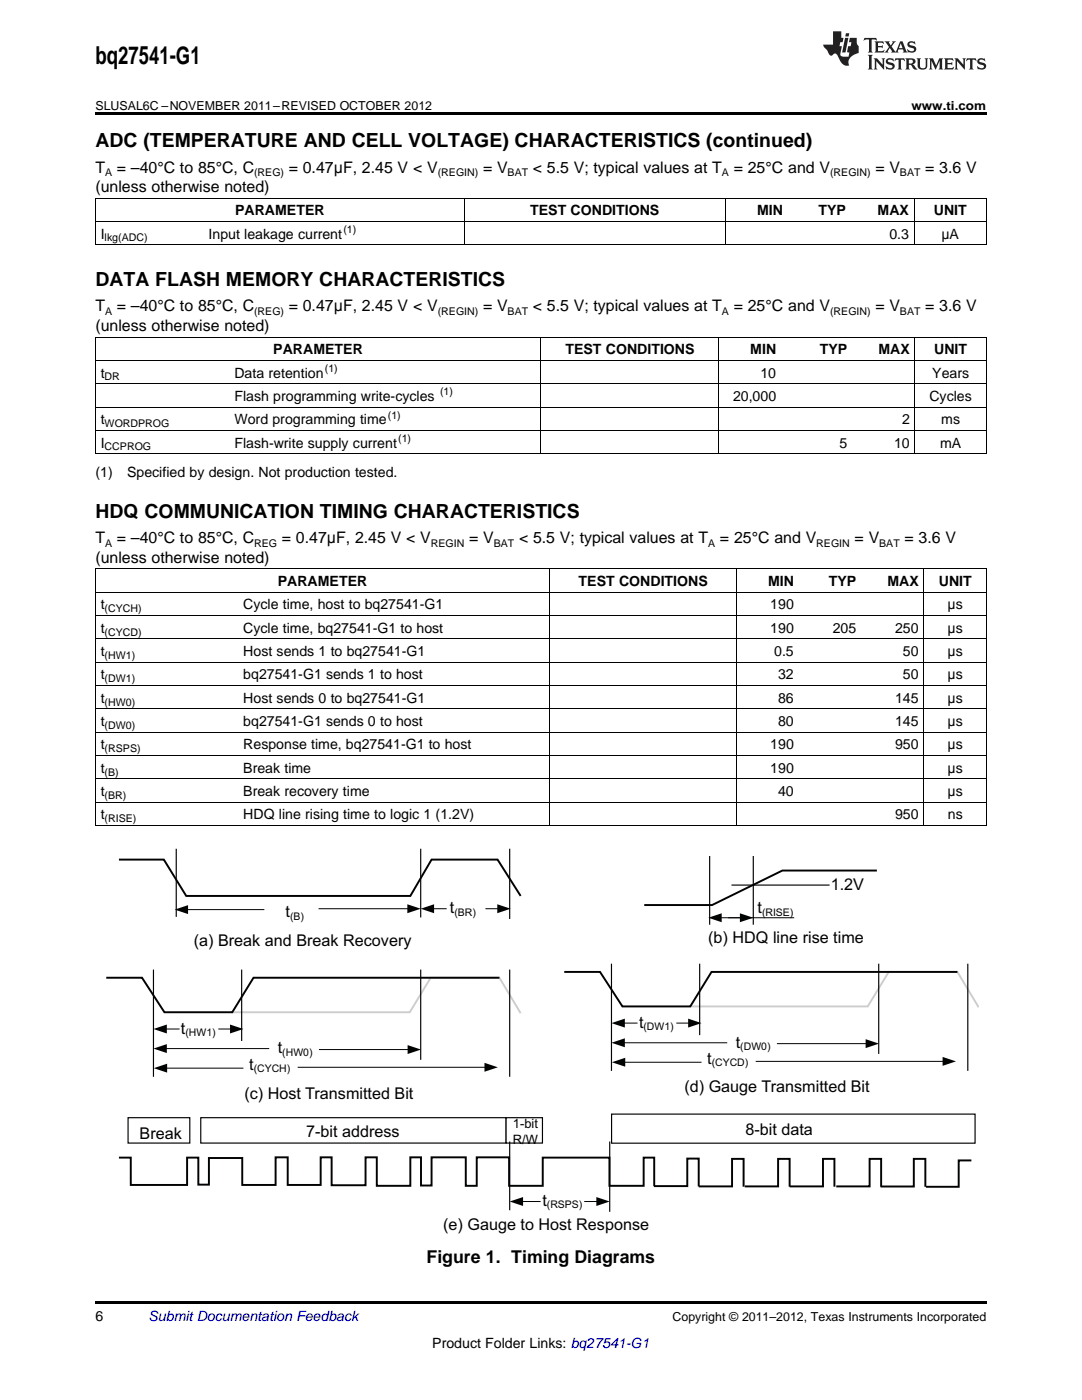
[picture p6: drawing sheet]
<svg xmlns="http://www.w3.org/2000/svg" width="216mm" height="279mm" viewBox="0 0 216 279" stroke-linecap="round" stroke-linejoin="round" font-family="sans-serif">
<path d="M23.7 171.6h9l4.5 7.2h44.7l4.2-7.2h13.2l4.6 7.2M23.7 231h2.4v5.5h11.2v-5.5h2.3v5.4h2.1v-5.3h6.6v5.4h6.7v-5.5h2.4v5.5h6.6v-5.5h2.2v5.5h6.7v-5.5h2.3v5.7h6.7v-5.7h2.1v5.6h2.1v-5.6h6.8v5.7h2.2v-5.7h6.5v5.7h6.7v-5.7h13.3v5.7h6.8v-5.7h2.1v5.7M130.5 236.7h6.6v-5.5h2.3v5.6M193.8 231.6h-2.5v5.2h-6.5" fill="none" stroke="#010202" stroke-width=".39"/>
<path d="M46.3 202h35.5l4.1-6.9h13.8l4.2 7.1" fill="none" stroke="#cecece" stroke-width=".39"/>
<path d="M33.1 209.3h20.6" fill="none" stroke="#010202" stroke-width=".2"/>
<path d="M30.6 209.3l2.7-.9v1.8z" fill="#010202"/>
<path d="M63.6 209.5h17.9" fill="none" stroke="#010202" stroke-width=".2"/>
<path d="M81.3 208.6l2.7 .9-2.7 .9z" fill="#010202"/>
<path d="M35.2 169.4v13.6M83.9 169.4v13.7M101.7 169.4v14" fill="none" stroke="#010202" stroke-width=".23"/>
<path d="M21.2 195.1h7.1l4.5 6.9h13.5l4.3-6.9h49.1" fill="none" stroke="#010202" stroke-width=".39"/>
<path d="M37.3 181.5h15.4" fill="none" stroke="#010202" stroke-width=".2"/>
<path d="M34.9 181.5l2.6-.9v1.8z" fill="#010202"/>
<path d="M63.6 181.4h17.9" fill="none" stroke="#010202" stroke-width=".2"/>
<path d="M81.3 180.5l2.6 .9-2.6 .8z" fill="#010202"/>
<path d="M86.4 181.4h2.7" fill="none" stroke="#010202" stroke-width=".2"/>
<path d="M83.9 181.4l2.7-.9v1.7z" fill="#010202"/>
<path d="M96.9 181.4h2.5" fill="none" stroke="#010202" stroke-width=".2"/>
<path d="M99.2 180.5l2.7 .9-2.7 .8z" fill="#010202"/>
<path d="M30.6 193.5v21.4M48.2 193.5v14.3M83.9 193.5v18M101.7 193.5v21.4" fill="none" stroke="#010202" stroke-width=".23"/>
<path d="M33.1 213.2h15.5" fill="none" stroke="#010202" stroke-width=".2"/>
<path d="M30.7 213.2l2.6-.9v1.8z" fill="#010202"/>
<path d="M59.4 213h37.5" fill="none" stroke="#010202" stroke-width=".2"/>
<path d="M96.7 212.1l2.6 .9-2.6 .9z" fill="#010202"/>
<path d="M33.1 205.4h2.7" fill="none" stroke="#010202" stroke-width=".2"/>
<path d="M30.6 205.4l2.7-.9v1.8z" fill="#010202"/>
<path d="M43.6 205.4h2.5" fill="none" stroke="#010202" stroke-width=".2"/>
<path d="M45.9 204.5l2.7 .9-2.7 .9z" fill="#010202"/>
<path d="M137.7 200.9h35.5l4.1-6.9h13.7l4.3 7" fill="none" stroke="#cecece" stroke-width=".39"/>
<path d="M124.5 208.1h20.6" fill="none" stroke="#010202" stroke-width=".2"/>
<path d="M122 208.1l2.7-.9v1.8z" fill="#010202"/>
<path d="M155 208.3h17.9" fill="none" stroke="#010202" stroke-width=".2"/>
<path d="M172.7 207.4l2.7 .9-2.7 .9z" fill="#010202"/>
<path d="M112.6 194h7.1l4.5 6.9h13.5l4.3-6.9h49" fill="none" stroke="#010202" stroke-width=".39"/>
<path d="M122 192.3v21.4M139.6 192.3v14.3M175.3 192.3v18M193.1 192.3v21.4" fill="none" stroke="#010202" stroke-width=".23"/>
<path d="M124.5 212h15.5" fill="none" stroke="#010202" stroke-width=".2"/>
<path d="M122.1 212l2.7-.9v1.8z" fill="#010202"/>
<path d="M150.8 211.8h37.5" fill="none" stroke="#010202" stroke-width=".2"/>
<path d="M188.1 210.9l2.7 .9-2.7 .9z" fill="#010202"/>
<path d="M124.5 204.2h2.7" fill="none" stroke="#010202" stroke-width=".2"/>
<path d="M122 204.2l2.7-.9v1.8z" fill="#010202"/>
<path d="M135 204.2h2.5" fill="none" stroke="#010202" stroke-width=".2"/>
<path d="M137.3 203.3l2.7 .9-2.7 .9z" fill="#010202"/>
<path d="M139.4 236.8h6.7v-5.5h2.3v5.5M148.6 236.8h6.7v-5.5h2.3v5.5M157.6 236.8h6.6v-5.5h2.3v5.5M166.9 236.8h6.6v-5.5h2.3v5.5M175.7 236.8h6.6v-5.5h2.3v5.5" fill="none" stroke="#010202" stroke-width=".39"/>
<path d="M25.6 223.1h12.3v5h-12.3z" fill-rule="evenodd" fill="#fff"/>
<path d="M25.6 223.1h12.3v5h-12.3z" fill="none" stroke="#010202" stroke-width=".23"/>
<path d="M40.1 223.1h60.9v5h-60.9z" fill-rule="evenodd" fill="#fff"/>
<path d="M40.1 223.1h60.9v5h-60.9z" fill="none" stroke="#010202" stroke-width=".23"/>
<path d="M122 222.3h72.6v5.8h-72.6z" fill-rule="evenodd" fill="#fff"/>
<path d="M141.6 170.8v13.7M146 176.6h19.5M150.3 170.8v13.7M122 222.3h72.6v5.8h-72.6z" fill="none" stroke="#010202" stroke-width=".23"/>
<path d="M175 173.7h-18.9l-14 6.9h-13.6" fill="none" stroke="#010202" stroke-width=".39"/>
<path d="M143.8 183.2h14.7" fill="none" stroke="#010202" stroke-width=".2"/>
<path d="M141.3 183.2l2.7-.9v1.7z" fill="#010202"/>
<path d="M145.3 183.2h2.6" fill="none" stroke="#010202" stroke-width=".2"/>
<path d="M147.6 182.3l2.7 .9-2.7 .8z" fill="#010202"/>
<path d="M101 223.1h7.2v5h-7.2z" fill-rule="evenodd" fill="#fff"/>
<path d="M101 223.1h7.2v5h-7.2zM101.7 227.8v13.7M121.7 227.8v14" fill="none" stroke="#010202" stroke-width=".23"/>
<path d="M104.2 239.8h3.7" fill="none" stroke="#010202" stroke-width=".2"/>
<path d="M101.7 239.8l2.7-.9v1.8z" fill="#010202"/>
<path d="M116.6 239.8h2.6" fill="none" stroke="#010202" stroke-width=".2"/>
<path d="M119 238.9l2.7 .9-2.7 .9z" fill="#010202"/>
<g fill="#231f20">
<path d="M172.5 7.6l-.1 .5 .4-.2h.6v.1v2.1l-.2 .4h.9l-.2-.4v-2.1l.1-.1h.5l.5 .2-.2-.5zM174.5 8.3l.2 .3v1.5l-.2 .4h1.8l.2-.6a1.04 1.04 0 0 1-1.3 .2v-.7h.6l.3 .2v-.6l-.3 .2h-.6v-.6l.8-.1 .4 .3-.2-.5zM176.5 8.3l.9 1.1-.9 1.1h.8l-.2-.2 .4-.7 .5 .7-.2 .2h1.5l-.2-.2 .2-.4h.9l.1 .4-.2 .2h1l-.3-.3-.7-1.9h-.5l-.9 2-.8-1 .9-1h-.8l.1 .3-.4 .5-.3-.6 .1-.2zM179.7 8.6l.4 1h-.7zM181.3 8.4a.63 .63 0 0 0-.2 .7 .63 .63 0 0 0 .6 .4l.6 .2 .1 .2a.75 .75 0 0 1-.7 .4 .75 .75 0 0 1-.6-.5l.1 .7 .1-.1a1.11 1.11 0 0 0 1.5-.6 1.13 1.13 0 0 0-1.2-.8l-.1-.4a1.04 1.04 0 0 1 1.2 .2l-.2-.5-.2 .1-.4-.2zM173.2 10.9l.2 .4v2.2l-.2 .4h1l-.3-.4v-2.2l.3-.4zM174.3 11.6l.3 .4v1.5l-.3 .4h.8l-.2-.4v-1.3l1.5 1.7v-1.9l.2-.4h-.7l.2 .4v.9l-1.1-1.3zM177 11.8a.62 .62 0 0 0-.2 .7 .62 .62 0 0 0 .6 .4l.6 .1 .1 .3a.76 .76 0 0 1-.7 .3 .76 .76 0 0 1-.7-.4l.2 .7 .1-.1a1.11 1.11 0 0 0 1.5-.6 1.13 1.13 0 0 0-1.2-.8l-.1-.4a1.04 1.04 0 0 1 1.2 .2l-.2-.6-.2 .1-.5-.1zM178.7 11.6l-.2 .6a.61 .61 0 0 1 .8-.3v1.6l-.2 .4h.9l-.2-.4v-1.6a.63 .63 0 0 1 .7 .3l-.1-.6zM180.6 11.6l.3 .4v1.5l-.3 .4h1l-.2-.2-.1-.8 .6 .2a.76 .76 0 0 0 1.2 .7l-1-1a.58 .58 0 0 0 .6-.5 .58 .58 0 0 0-.5-.6zM181.4 11.9h.1a.45 .45 0 0 1 .5 .1 .45 .45 0 0 1 .1 .5l-.8 .2zM182.9 11.6l.2 .2a2.17 2.17 0 0 0 .3 1.9 .99 .99 0 0 0 1.6-.6v-1.1l.2-.4h-.7l.2 .2a1.92 1.92 0 0 1-.2 1.8 .6 .6 0 0 1-.9-.5v-1.1l.2-.4zM185.4 11.6l.2 .4v1.5l-.2 .4h.7l-.2-.4v-1.4l.8 1.8 .8-1.8v1.4l-.2 .4h.9l-.2-.4v-1.5l.2-.4h-.8l-.6 1.5-.6-1.5zM188.4 11.6l.2 .4v1.5l-.2 .4h1.8l.1-.6a1.04 1.04 0 0 1-1.2 .1v-.6h.5l.4 .2v-.6l-.4 .2h-.5v-.7h.8l.3 .3-.1-.6zM190.5 11.6l.2 .4v1.5l-.2 .4h.7l-.2-.4v-1.3l1.5 1.7v-1.9l.2-.4h-.7l.2 .4v.9l-1.1-1.3zM192.9 11.6l-.1 .6a.61 .61 0 0 1 .7-.3l.1 1.6-.3 .4h1l-.3-.4 .1-1.6a.63 .63 0 0 1 .7 .3l-.1-.6zM195.2 11.8a.62 .62 0 0 0-.2 .7 .62 .62 0 0 0 .6 .4l.6 .1 .1 .3a.76 .76 0 0 1-.7 .3 .76 .76 0 0 1-.6-.4l.1 .7 .1-.1a1.11 1.11 0 0 0 1.6-.6 1.13 1.13 0 0 0-1.3-.8l-.1-.4a1.04 1.04 0 0 1 1.2 .2l-.1-.6-.2 .1-.5-.1z"/>
<path d="M166.2 6.3v2.6h-1.9v.4l.8 .9a.91 .91 0 0 0 1 .8 .56 .56 0 0 1 .5-.3 .56 .56 0 0 1 .5 .3l.4 .8a1.53 1.53 0 0 0 1.9 1.2 1.54 1.54 0 0 1 1-2.1l.9-.3v-1.4a1.52 1.52 0 0 1-.4-1.6h-1.3l-.2 .8h.5l-.2 .8h-.5l-.1 1v.2l.4 .1-.2 .8a1.93 1.93 0 0 1-1.6-.3l.3-1.8h-.5l.2-.8h.4l.2-.8h-.4v-1.3zM168.6 7.6l-.6 2.9h.7l.6-2.9zM168.8 6.6l-.1 .7h.6l.2-.7z"/>
</g>
<path d="M19 22.5h177.8v.5h-177.8zM19 259.7h177.8v.5h-177.8z" fill="#000"/>
<g fill="none" stroke="#000" stroke-width=".2">
<path d="M19 39.5h177.8M19.1 39.6v9.3M92.6 39.6v9.3M144.7 39.6v9.3M182.4 39.6v9.3M196.8 39.6v9.3M19 48.8h177.8M19 44.2h177.8M19 76.6h177.8M19 71.9h177.8M19 67.3h177.8M19.1 67.3v23.3"/>
<path d="M107.9 67.3v23.3M143.5 67.3v23.3M182.5 67.3v23.3M196.8 67.3v23.3M19 90.5h177.8M19 85.9h177.8M19 81.2h177.8M19 118.2h177.8M19 113.5h177.8M19.1 113.6v51.2M109.7 113.6v51.2M147 113.6v51.2"/>
<path d="M184.3 113.6v51.2M196.8 113.6v51.2M19 136.8h177.8M19 132.2h177.8M19 127.5h177.8M19 122.9h177.8M19 155.5h177.8M19 150.8h177.8M19 146.1h177.8M19 141.5h177.8M19 164.8h177.8M19 160.1h177.8"/>
</g>
<text font-size="4.9" x="19" y="12.8">bq27541-G1</text>
<g font-size="3.9">
<text x="19" y="29.3">ADC (TEMPERATURE AND CELL VOLTAGE) CHARACTERISTICS (continued)</text>
<text x="19" y="57">DATA FLASH MEMORY CHARACTERISTICS</text>
<text x="19" y="103.3">HDQ COMMUNICATION TIMING CHARACTERISTICS</text>
</g>
<text font-size="3.5" x="85.1" y="252.1">Figure 1. Timing Diagrams</text>
<g font-size="3.2">
<text x="19" y="34.4">T</text>
<text x="23.3" y="34.4">= –40°C to 85°C, C</text>
<text x="57.6" y="34.4">= 0.47μF, 2.45 V &lt; V</text>
<text x="96.4" y="34.4">= V</text>
<text x="106.3" y="34.4">&lt; 5.5 V; typical values at T</text>
<text x="146.4" y="34.4">= 25°C and V</text>
<text x="174.7" y="34.4">= V</text>
<text x="184.6" y="34.4">= 3.6 V</text>
<text x="19" y="38.3">(unless otherwise noted)</text>
<text x="19" y="62.2">T</text>
<text x="23.3" y="62.2">= –40°C to 85°C, C</text>
<text x="57.6" y="62.2">= 0.47μF, 2.45 V &lt; V</text>
<text x="96.4" y="62.2">= V</text>
<text x="106.3" y="62.2">&lt; 5.5 V; typical values at T</text>
<text x="146.4" y="62.2">= 25°C and V</text>
<text x="174.7" y="62.2">= V</text>
<text x="184.6" y="62.2">= 3.6 V</text>
<text x="19" y="66">(unless otherwise noted)</text>
<text x="19" y="108.4">T</text>
<text x="19" y="112.3">(unless otherwise noted)</text>
<text x="23.3" y="108.4">= –40°C to 85°C, C</text>
<text x="56.2" y="108.4">= 0.47μF, 2.45 V &lt; V</text>
<text x="93.6" y="108.4">= V</text>
<text x="103.6" y="108.4">&lt; 5.5 V; typical values at T</text>
<text x="143.7" y="108.4">= 25°C and V</text>
<text x="170.5" y="108.4">= V</text>
<text x="180.5" y="108.4">= 3.6 V</text>
</g>
<g font-size="3.2" fill="#010202">
<text x="165.8" y="177.6">1.2V</text>
<text x="57" y="183.1">t</text>
<text x="89.8" y="182.3">t</text>
<text x="151.1" y="182.3">t</text>
<text x="38.7" y="188.8">(a) Break and Break Recovery</text>
<text x="141.3" y="188.2">(b) HDQ line rise time</text>
<text x="36.1" y="206.3">t</text>
<text x="127.5" y="205.1">t</text>
<text x="146.8" y="209.1">t</text>
<text x="49.7" y="213.5">t</text>
<text x="55.4" y="210.2">t</text>
<text x="141.1" y="212.4">t</text>
<text x="48.8" y="219.3">(c) Host Transmitted Bit</text>
<text x="136.6" y="217.9">(d) Gauge Transmitted Bit</text>
<text x="27.9" y="227.3">Break</text>
<text x="61.1" y="226.9">7-bit address</text>
<text x="148.8" y="226.6">8-bit data</text>
<text x="88.4" y="245.4">(e) Gauge to Host Response</text>
<text x="108.2" y="240.7">t</text>
</g>
<g font-size="2.8">
<text x="20.1" y="47.6">I</text>
<text x="41.6" y="47.6">Input leakage current</text>
<text x="46.9" y="43">PARAMETER</text>
<text x="105.8" y="43">TEST CONDITIONS</text>
<text x="151.1" y="43">MIN</text>
<text x="163.3" y="43">TYP</text>
<text x="175.1" y="43">MAX</text>
<text x="177.5" y="47.6">0.3</text>
<text x="186.3" y="43">UNIT</text>
<text x="187.9" y="47.6">μA</text>
<text x="54.5" y="70.7">PARAMETER</text>
<text x="112.8" y="70.7">TEST CONDITIONS</text>
<text x="149.7" y="70.7">MIN</text>
<text x="163.6" y="70.7">TYP</text>
<text x="175.3" y="70.7">MAX</text>
<text x="186.4" y="70.7">UNIT</text>
<text x="20.1" y="75.4">t</text>
<text x="46.8" y="75.4">Data retention</text>
<text x="151.7" y="75.4">10</text>
<text x="186" y="75.4">Years</text>
<text x="46.8" y="80">Flash programming write-cycles</text>
<text x="146.3" y="80">20,000</text>
<text x="185.5" y="80">Cycles</text>
<text x="20.1" y="84.7">t</text>
<text x="20.1" y="89.3">I</text>
<text x="46.8" y="84.7">Word programming time</text>
<text x="46.8" y="89.3">Flash-write supply current</text>
<text x="167.5" y="89.3">5</text>
<text x="178.4" y="89.3">10</text>
<text x="180" y="84.7">2</text>
<text x="187.6" y="89.3">mA</text>
<text x="187.8" y="84.7">ms</text>
<text x="19" y="95.2">(1)</text>
<text x="25.4" y="95.2">Specified by design. Not production tested.</text>
<text x="55.4" y="117">PARAMETER</text>
<text x="115.5" y="117">TEST CONDITIONS</text>
<text x="153.2" y="117">MIN</text>
<text x="165.4" y="117">TYP</text>
<text x="177.1" y="117">MAX</text>
<text x="187.3" y="117">UNIT</text>
<text x="20.1" y="121.6">t</text>
<text x="48.5" y="121.6">Cycle time, host to bq27541-G1</text>
<text x="153.7" y="121.6">190</text>
<text x="189.1" y="121.6">μs</text>
<text x="20.1" y="126.3">t</text>
<text x="20.1" y="131">t</text>
<text x="48.5" y="126.3">Cycle time, bq27541-G1 to host</text>
<text x="48.5" y="131">Host sends 1 to bq27541-G1</text>
<text x="153.7" y="126.3">190</text>
<text x="154.5" y="131">0.5</text>
<text x="166.2" y="126.3">205</text>
<text x="178.6" y="126.3">250</text>
<text x="180.2" y="131">50</text>
<text x="189.1" y="126.3">μs</text>
<text x="189.1" y="131">μs</text>
<text x="20.1" y="135.6">t</text>
<text x="48.5" y="135.6">bq27541-G1 sends 1 to host</text>
<text x="155.3" y="135.6">32</text>
<text x="180.2" y="135.6">50</text>
<text x="189.1" y="135.6">μs</text>
<text x="20.1" y="140.3">t</text>
<text x="48.5" y="140.3">Host sends 0 to bq27541-G1</text>
<text x="155.3" y="140.3">86</text>
<text x="178.6" y="140.3">145</text>
<text x="189.1" y="140.3">μs</text>
<text x="20.1" y="144.9">t</text>
<text x="20.1" y="149.6">t</text>
<text x="48.5" y="144.9">bq27541-G1 sends 0 to host</text>
<text x="48.5" y="149.6">Response time, bq27541-G1 to host</text>
<text x="153.7" y="149.6">190</text>
<text x="155.3" y="144.9">80</text>
<text x="178.6" y="144.9">145</text>
<text x="178.6" y="149.6">950</text>
<text x="189.1" y="144.9">μs</text>
<text x="189.1" y="149.6">μs</text>
<text x="20.1" y="154.2">t</text>
<text x="48.5" y="154.2">Break time</text>
<text x="153.7" y="154.2">190</text>
<text x="189.1" y="154.2">μs</text>
<text x="20.1" y="158.9">t</text>
<text x="48.5" y="158.9">Break recovery time</text>
<text x="155.3" y="158.9">40</text>
<text x="189.1" y="158.9">μs</text>
<text x="20.1" y="163.5">t</text>
<text x="48.5" y="163.5">HDQ line rising time to logic 1 (1.2V)</text>
<text x="178.6" y="163.5">950</text>
<text x="189.1" y="163.5">ns</text>
<text x="19" y="263.6">6</text>
<text x="86.3" y="269">Product Folder Links: bq27541-G1</text>
</g>
<text font-size="2.8" fill="#0000c8" x="29.6" y="263.6">Submit Documentation Feedback</text>
<g font-size="2.6" fill="#010202">
<text x="102.4" y="225.2">1-bit</text>
<text x="102.4" y="228.3">R/W</text>
</g>
<g font-size="2.5">
<text x="19" y="21.9">SLUSAL6C –NOVEMBER 2011–REVISED OCTOBER 2012</text>
<text x="181.9" y="21.9">www.ti.com</text>
<text x="134.2" y="263.6">Copyright © 2011–2012, Texas Instruments Incorporated</text>
</g>
<g font-size="2.1">
<text x="21" y="35.1">A</text>
<text x="50.7" y="35.1">(REG)</text>
<text x="87.4" y="35.1">(REGIN)</text>
<text x="101.3" y="35.1">BAT</text>
<text x="144" y="35.1">A</text>
<text x="165.6" y="35.1">(REGIN)</text>
<text x="179.6" y="35.1">BAT</text>
<text x="68.5" y="46.5">(1)</text>
<text x="20.9" y="48.2">lkg(ADC)</text>
<text x="21" y="62.8">A</text>
<text x="50.7" y="62.8">(REG)</text>
<text x="87.4" y="62.8">(REGIN)</text>
<text x="101.3" y="62.8">BAT</text>
<text x="144" y="62.8">A</text>
<text x="165.6" y="62.8">(REGIN)</text>
<text x="179.6" y="62.8">BAT</text>
<text x="20.9" y="75.9">DR</text>
<text x="64.8" y="74.2">(1)</text>
<text x="77.4" y="83.5">(1)</text>
<text x="87.8" y="78.9">(1)</text>
<text x="20.9" y="85.2">WORDPROG</text>
<text x="20.9" y="89.9">CCPROG</text>
<text x="79.4" y="88.2">(1)</text>
<text x="21" y="109.1">A</text>
<text x="50.7" y="109.1">REG</text>
<text x="86" y="109.1">REGIN</text>
<text x="98.5" y="109.1">BAT</text>
<text x="141.3" y="109.1">A</text>
<text x="162.9" y="109.1">REGIN</text>
<text x="175.4" y="109.1">BAT</text>
<text x="20.9" y="122.2">(CYCH)</text>
<text x="20.9" y="126.9">(CYCD)</text>
<text x="20.9" y="131.5">(HW1)</text>
<text x="20.9" y="136.2">(DW1)</text>
<text x="20.9" y="140.8">(HW0)</text>
<text x="20.9" y="145.5">(DW0)</text>
<text x="20.9" y="150.1">(RSPS)</text>
<text x="20.9" y="154.8">(B)</text>
<text x="20.9" y="159.5">(BR)</text>
<text x="20.9" y="164.1">(RISE)</text>
</g>
<g font-size="2.1" fill="#010202">
<text x="57.9" y="183.5">(B)</text>
<text x="90.7" y="182.7">(BR)</text>
<text x="152" y="182.7">(RISE)</text>
<text x="37" y="206.7">(HW1)</text>
<text x="128.4" y="205.6">(DW1)</text>
<text x="147.7" y="209.5">(DW0)</text>
<text x="50.6" y="214">(CYCH)</text>
<text x="56.3" y="210.7">(HW0)</text>
<text x="142" y="212.8">(CYCD)</text>
<text x="109.1" y="241.1">(RSPS)</text>
</g>
</svg>
